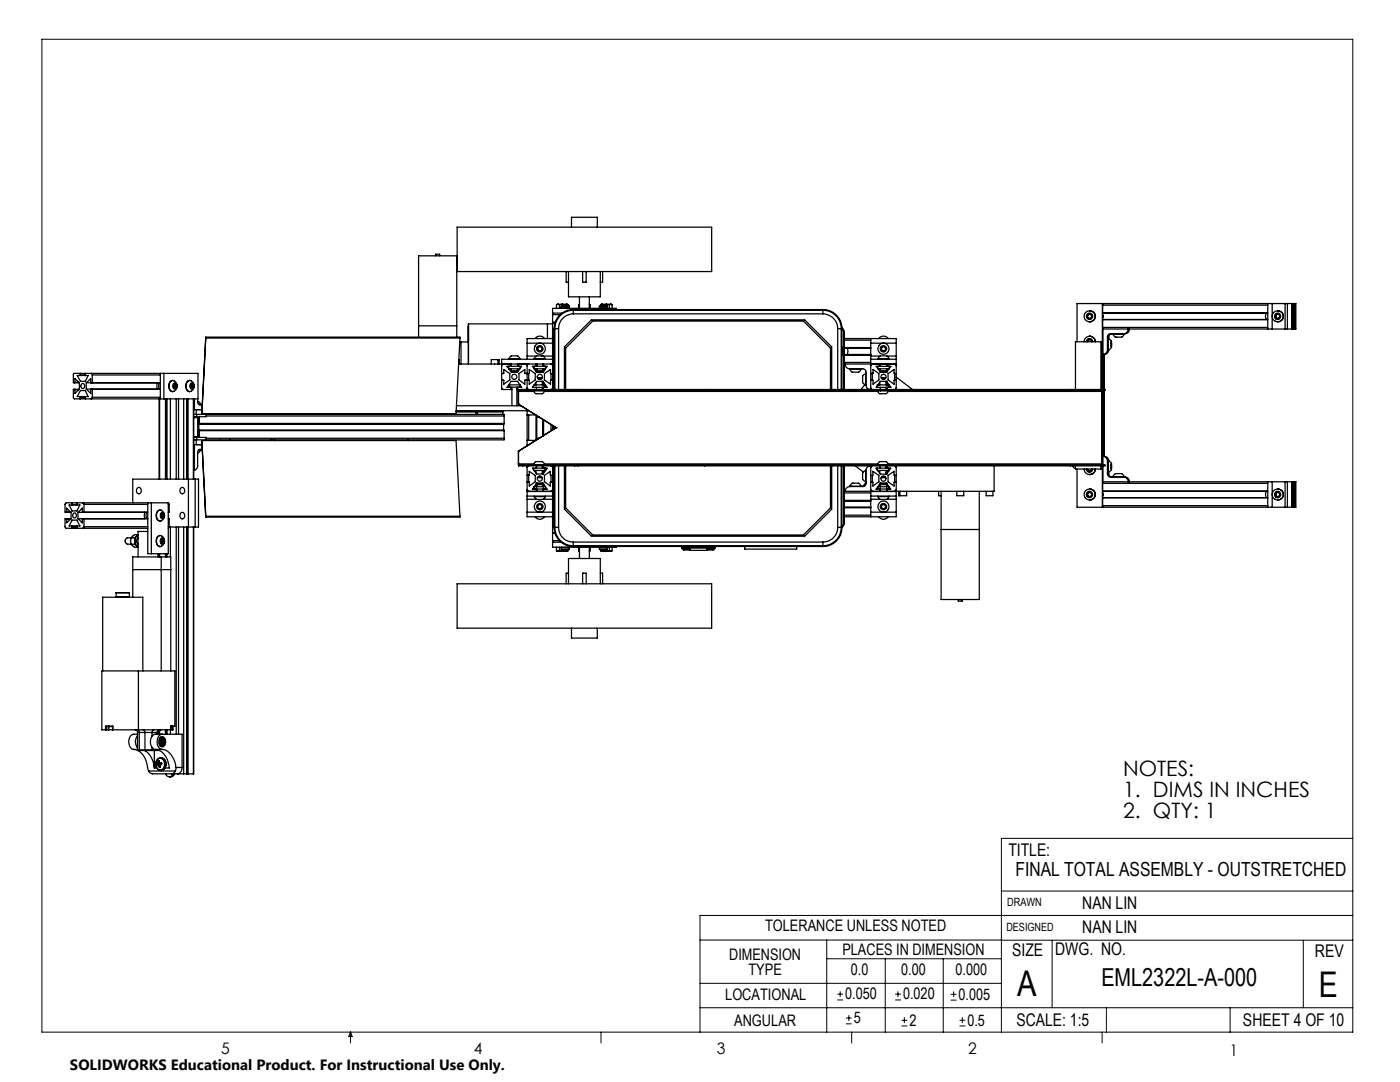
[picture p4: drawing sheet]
<svg xmlns="http://www.w3.org/2000/svg" width="279mm" height="216mm" viewBox="0 0 279 216" stroke-linecap="round" stroke-linejoin="round" font-family="sans-serif">
<g fill="none" stroke="#000" stroke-width=".2">
<path d="M8.4 7.8h261.6v198.2h-261.6zM199.8 177.8h70.2M270 167.3h-70.2v38.7M139.7 187.6h60.2M139.7 196.2h60.1M165 187.6v18.4M165 191.3h34.8M167.1 199.5h1.1M167.1 198.4h1.1M167.7 197.8v1.1M176.7 191.3v14.7M178.6 199.5h1.2"/>
<path d="M178.6 198.4h1.2M179.2 197.8v1.1M188.2 191.3v14.7M189.7 199.6h1.2M189.7 198.4h1.2M190.3 197.8v1.2M199.8 187.6h70.2M210 187.6v13.5M260.1 187.6v13.5M270 182.7h-130.3v23.3M70 206v2.1M70 206l.3 .8h-.7z"/>
<path d="M119.9 206v2.1M139.7 201.1h130.3M168.8 204.3h1.2M168.8 203.1h1.2M169.4 202.6v1.1M170 206v2.1M179.9 204.7h1.2M179.9 203.6h1.2M180.5 203v1.2M191.5 204.7h1.2M191.5 203.6h1.2M192.1 203v1.2"/>
<path d="M220 206v2.1M220.8 201.1v4.9M245.5 201.1v4.9"/>
</g>
<path d="M32.4 108.3a.36 .36 0 0 0 .3-.4 .36 .36 0 0 0-.4-.3l-.1 .4 .2 .3" fill="none" stroke="#000" stroke-width=".2" stroke-dasharray="15.2 1.3 1.3 1.3" stroke-linecap="butt"/>
<g fill="none" stroke="#000" stroke-width=".25">
<path d="M86.9 51v-.3h.8v.3M91.2 45.3h50.8v8.9h-50.8zM113 54.2v2.1h.5M113.5 54.2v5h6.3v-5M114.1 45.3v-1.9h5.1v1.9M115.6 59.2v2.3M116.3 54.2v2.1h.7v-2.1M117.6 59.2v2.3M120.3 54.2v2.1h-.5M14.9 77.7l.1 .1M15 76.3l-.1 .1M15 77.8h.7"/>
<path d="M15 76.3v-.7l.8 .8M15 76.3h.7M15.4 74.9h2.2l-.6 1.2h-.9zM15.8 76.4h-1.2v-1.7l.2-.2h24.7v5.1h-24.7l-.2-.2v-1.7h1.2M15.8 76.4v1.2l-.8 .9v-.7M16 79.1v.1M16 74.8v.1M16 79.5v.1M16 74.5v.3M16 79.2v.3M16 74.8h1M16 79.5h1"/>
<path d="M16 79.2h1M16.1 77.9h.9l.6 1.2h-2.2zM16.4 76.6a.48 .48 0 0 1 .5 .4 .48 .48 0 0 1-.5 .5l-.3-.5zM17 74.8l.1 .1M17 79.5l.1 .1M17 74.5v.3M17 79.2v.3M17.1 79.1l-.1 .1M17.2 76.4l.9-.8v.8M17.2 77.6l.9 .9v-.8h13.9M17.2 76.4h14.8M17.2 76.4v1.2"/>
<path d="M17.2 77.6h14.2M18.2 74.5l.2 .3M18.4 79.3l-.2 .3M18.4 74.8v1.6M18.4 77.7v1.6M18.4 79.3h13.6M18.4 74.8h13.6M31.4 76.4l-.1 .6 .1 .7M31.7 79.6v16M31.8 76.4l-.1 .3 .1 1M31.9 79.6v16M32 74.5v5.1"/>
<path d="M32.7 74.5v5.1M33 79.6v16M33.3 79.6v16M33.9 76.2a.77 .77 0 0 1 .9-.2 .77 .77 0 0 1 .5 .7 .94 .94 0 0 1-.2 1.1 .94 .94 0 0 1-1 .2l-.3-.4-.1-.6zM34 79.6v16M34.5 75.9a1.17 1.17 0 0 0-.8 1.1 1.17 1.17 0 0 0 .8 1.1M34.6 76.6l.1-.1a.59 .59 0 0 1 .7 .3 .59 .59 0 0 1-.3 .8 .57 .57 0 0 1-.6-.3 .57 .57 0 0 1 .1-.7zM34.7 76.6l-.1 .4 .1 .4h.4l.1-.4M34.7 76.6h.4l.1 .4M34.7 76.7l.2 .3M34.9 77h.3M34.9 77l-.2 .4"/>
<path d="M35.2 79.6v16M35.6 79.6v16M36.7 79.6v16M37.3 79.6v16M37.5 76.1a1 1 0 0 1 1.2 .3 1 1 0 0 1-.1 1.2 .75 .75 0 0 1-.9 .5 .75 .75 0 0 1-.6-.8v-.6zM37.5 79.6v16M37.9 75.9a1.17 1.17 0 0 0-.8 1.1 1.17 1.17 0 0 0 .8 1.1M38.1 76.5a.59 .59 0 0 1 .7 .3 .59 .59 0 0 1-.3 .8 .59 .59 0 0 1-.7-.4 .59 .59 0 0 1 .3-.7zM38.1 76.7l.2 .3M38.2 76.6h.3l.1 .4-.1 .4h-.3l-.2-.4zM38.3 77l-.2 .4M38.3 77h.3"/>
<path d="M38.6 79.6v16M38.7 79.6v16M38.8 79.6v2.1M39.4 79.6v.6M41.1 67.3v.2h50.7M41.1 67.3h50.7v.2M41.1 67.3l-.8 15.2M83.5 67.3v-16.3h7.7v16.3M83.5 65h7.7M91.5 72.6h18.8M91.6 71.8l.1 .8M91.8 67.5l-.8 15h-50.7"/>
<path d="M92 68.2l-.2 .1M92 68.2v4.4M92 68.2h1.5M93.5 64.6v8zM93.5 64.6h16.8M99.4 71.8h-1.4v.8M99.4 71.8h.2v.8M99.4 71.8v.8M100.1 77.4l.3 .3M100.1 74.5h.4v-.8l1.2 .8v1.3l-1.2 .9v-.8l-.4-.1M100.4 72.6l-.3 .4M101.5 76.8h.1"/>
<path d="M101.5 71.6l.2-.3a.8 .8 0 0 1 1.1-.3 .77 .77 0 0 1 1 .6M101.5 76.8h2.3M101.5 76.8v.5h2.3v-.5M101.5 71.6h2.3M101.5 71.6v.1M102 72.6v.5h-.8l.8 1.2h1.3l.8-1.2-.8-.1M102 77.7v-.4h-.8l.8-1.2h1.3l.8 1.2h-.8v.4M102 74l.2 .2h1l.1-.2M102 74h1.3M102 72.6v.5M102 73.6v.4M102.2 77.3v3.7"/>
<path d="M103.2 77.3v3.7M103.2 77.7h117.3v.2h-117M103.3 72.6v.5M103.3 73.6v.4M103.5 78.1h.1M103.5 78.1v2.5M103.5 78.1h3M103.5 77.9v-.2v.4M103.5 77.9v.2M103.8 71.6v.1M103.8 73.6v-.5h-2.3v.5h2.3M104.4 77.7v.2"/>
<path d="M104.9 77.7l.3-.3 .3 .3M104.9 72.6l.3 .4 .3-.4M105.2 74.4l-.1 .1h-.4v-.8l-1.1 .8v1.3l1.1 .9v-.8h.5M105.2 74.5h.4v-.8l1.2 .8v1.3l-1.2 .9v-.8l-.4-.1M105.2 71v.7M105.2 68.5v2.5M105.2 72.6v5.1M105.2 68.5h5.1M105.2 71h1.8M105.5 74.5v1.3M106.5 78l.2 .3a.83 .83 0 0 0 1 .3 .77 .77 0 0 0 1-.6M106.5 78h2.2"/>
<path d="M106.5 77v.3M106.5 77.9v.1M106.6 71.6l.2-.3a.8 .8 0 0 1 1-.3 .77 .77 0 0 1 1 .6M106.6 76.8h2.1v.5M106.6 73.1h2.3v.5h-2.3zM106.6 76.8h.1M106.6 71.6h2.2M106.6 71.6v.1M106.8 67.6a1.17 1.17 0 0 1 1.9 0M107 76.3v.5h-.4M107 72.6l.1 .1M107 77.3l.1 .4"/>
<path d="M107 77.3h1.5M107 73.1h.1M107 73.1h-.7l.8 1.2M107 73.6v.6M107.1 73l-.1 .1M107.1 72.6v.5M107.1 73.6v.7M107.1 74h1.3l-.2 .2h-1zM107.1 77.7v.2M107.1 74.3h1.3M107.2 75.4h.9l.1 .1M107.4 69.4l.3-.3 .4 .3v.4l-.4 .3-.3-.3z"/>
<path d="M107.5 75.6h.5M108.2 76.1v.7h.6M108.2 76.1l.2 .3h-.2M108.2 77.3v.4M108.4 73l.1 .1M108.4 72.6v.5M108.4 73.6v.7M108.4 76.1v.7M108.4 77.3v.4M108.4 76.1h-1.3l-.8 1.2h.7M108.4 76.1l.8 1.2h-.7M108.4 71h1.9"/>
<path d="M108.5 72.6l-.1 .1M108.5 77.3l-.1 .1M108.5 73.1h.1M108.5 73.1h.7l-.8 1.2M108.5 73.6v.6M108.5 76.2v.6M108.7 78.1h66.5M108.7 77.9v.1M108.8 71.6v.1M108.9 76.8v.5h-.2M109.3 64.6v3M110 72.6l.3 .4"/>
<path d="M110 74.5v1.3M110.3 74.5h-.4v-.8l-1.2 .8v1.3l1.2 .9v-.8l.4-.1M110.3 77.4l-.3 .3M110.3 71v.7M110.3 65.8v2.7M110.3 67.6h-5.1v.9M110.3 65.7v.1M110.3 62.5v.3M110.3 64.3v.1M110.3 64.4h.1M110.3 65.7h.2M110.3 71.7h-10.2v6h2.1"/>
<path d="M110.3 62.5h1.8M110.3 62.8v1.5M110.3 64.4v1.3M110.3 68.5v2.5M110.3 71.7v6M110.3 64.4h.5M110.3 65.8h.2M110.3 62.8h1.5M110.3 64.3h.5M110.4 66.4v11.3M110.6 65.5l-.3 .6v.3h.1M110.6 65.7l-.2 .7"/>
<path d="M110.6 65.6h.9M110.6 65.6v12.1M110.7 77.7v-12.1a3.6 3.6 0 0 1 3.7-3.7h49.8a3.6 3.6 0 0 1 3.7 3.7v12.1M111.1 60.8v.7M111.4 60.7l.3 .1M111.4 60.7h.8M111.4 60.7l-.3 .1M111.5 65.6v12.1M111.7 60.8v.7M112 61.5h1.6M112 61.1h1.6M112 61.1v.4"/>
<path d="M112 61.5h.1M112.2 60.7l.6 .1M112.2 60.7h.9M112.2 60.7l-.5 .1M112.6 77.7v-8.5l5.4-5.4h42.6l5.4 5.4v8.5M112.8 60.8v.2M112.9 77.7v-8.2l5.4-5.4h42l5.4 5.4v8.2M113.1 60.7l-.3 .1M113.1 60.7l.3 .1M113.4 60.8v.2M113.6 61.1v.4M113.6 61.5h-.1"/>
<path d="M114.4 62.6a2.95 2.95 0 0 0-2.9 3M114.4 61.8a3.8 3.8 0 0 0-3.8 3.8M114.4 61.8v.8M114.4 62.6h49.8M114.4 61.8h49.8M114.7 77.7v.2M115.4 77.7v.2M115.5 60.8v.7M115.6 60.7l-.1 .1M117.6 60.7l.2 .1M117.8 60.8v.7M119.6 61.5h1.6"/>
<path d="M119.6 61.1h1.6M119.6 61.1v.4M119.6 61.5h.1M119.9 60.8v.2M120.2 60.7l.2 .1M120.2 60.7h.8M120.2 60.7l-.3 .1M120.4 60.8v.2M121 60.7l.6 .1M121 60.7h.9M121 60.7l-.6 .1M121.2 61.1v.4"/>
<path d="M121.2 61.5h-.1M121.6 60.8v.7M121.9 60.7l.3 .1M121.9 60.7l-.3 .1M122.2 60.8v.7M123 61.8v-.3h-12.7v1M140.7 77.7v.2M164.2 62.6a3 3 0 0 1 3 3M164.2 61.8a3.8 3.8 0 0 1 3.8 3.8M164.2 61.8v.8M167.2 65.6h.8M167.2 65.6v12.1"/>
<path d="M168 65.4l.4 .5 .1 .5M168 69.3l.3 .7-.3 .9M168 65.5l.4 .9M168 65.6v12.1M168.4 66.4h.1M168.4 66.4v11.3M168.5 67.6h10.4v.9M168.5 72.6h10.4M168.5 66.4v11.3M168.5 70.8h5.3M168.5 69.5h5.3M168.5 72.3h5.3"/>
<path d="M168.5 69.4h5.3M168.5 67.9h5.3M168.7 72.6a.87 .87 0 0 0 .9 1M169.1 69.5l.1 .6-.2 .6M169.6 73.7l.2 .3a1.86 1.86 0 0 0 1.7 .2l.3-.5M169.6 73.7h2.2M169.6 73.6h2.6a.6 .6 0 0 1 .6 .6v2.6M169.6 73.6v.1M171.8 73.6v.1M172.6 76.7l-.8 1M172.8 74.6l-.3 .1a.85 .85 0 0 0-.3 1.1 .77 .77 0 0 0 .6 1M172.8 74.6v2.2"/>
<path d="M172.8 74.6h.1M172.8 76.8h.1M172.8 76.8a.85 .85 0 0 0 .9 .9M173.8 77.4l.3 .3M173.8 74.4v.1h.4v-.8l1.2 .8v1.3l-1.2 .9v-.8h-.4M173.8 71.7v.9M173.8 71v.7M173.8 67.6v.9M173.8 68.5v2.5M173.8 72.6v5.1M173.8 71.7h5.1M173.8 68.5h5.1"/>
<path d="M173.8 72.6h5.1M173.8 71h1.8M174.1 72.6l-.3 .4M174.1 74.5v1.3M175.1 78l.1 .2a1.59 1.59 0 0 0 1.7 .3l.4-.5M175.1 77.3h2.2M175.1 77.3v-.5h2.2v.5M175.1 78h2.2M175.1 77.9v.1M175.1 77l-.2 .3h.2M175.2 71.6l.1-.2a1.38 1.38 0 0 1 1.9-.2l.2 .4M175.2 73.6v-.5h2.2v.5h-2.2"/>
<path d="M175.2 71.6h2.2M175.2 71.6v.1M175.4 67.6a1.17 1.17 0 0 1 1.9 0M175.6 77.3l.1 .4M175.6 76.3v.5h-.4M175.6 73.1h.1M175.6 73.6v.5M175.6 73.1h-.7l.8 1.2M175.7 73l-.1 .1M175.7 74h1.3l-.2 .2h-1zM175.7 72.6v.5M175.7 73.6v.7"/>
<path d="M175.7 74.3h1.3M175.9 75.4h.8v.1M175.9 69.4l.4-.3 .4 .3v.4l-.4 .3-.4-.3zM176.1 75.6h.5M176.8 76.1v.7h.6v.5h-.1M176.8 76.2l.2 .2h-.2M176.8 77.3v.4M177 73.6v.7M177 76.1v.7M177 77.3v.4M177 76.1l.8 1.2h-.5M177 76.1h-1.3l-.5 .7"/>
<path d="M177 73l.1 .1M177 72.6v.5M177 71h1.9M177.1 77.3l-.1 .1M177.1 73.1h.1M177.1 77.3h.1M177.1 73.1h.7l-.8 1.2M177.1 73.6v.6M177.1 76.2v.6M177.3 78.1h42.6M177.3 77.9v.1M177.4 71.6v.1"/>
<path d="M178.5 74.5l-.1-.8-1.2 .8v1.3l1.2 .9 .1-.9M178.5 75.8h.4M178.5 74.5h.4M178.5 72.6l.4 .4M178.5 74.5v1.3M178.9 77.4l-.4 .3M178.9 71.7v.9M178.9 71v.7M178.9 68.5v2.5M178.9 72.6v5.1M178.9 75.2l3.2 2.5M213.6 77.7v.2"/>
<path d="M216.8 68.2a.64 .64 0 0 1 .6-.6 .64 .64 0 0 1 .7 .6M217 62.9v.4M217 68v.2M217 62.9l.4-.2 .4 .2v.4l-.4 .3M217 68l.4-.3 .4 .3v.2M217 62.9l.1 .4M217 68l.1 .2M217 63.3l.4 .3M217 63.3h.1M217.1 63.3l.4 .3M217.5 62h.1M217.5 64.2h.1"/>
<path d="M217.5 67.1h.1M217.5 62l.5 .2 .4 .3M217.5 67.1h.2a1.06 1.06 0 0 1 .9 1.1M217.5 67.1l-.6 .1a1 1 0 0 0-.5 1M218.4 62.5a1.09 1.09 0 0 1-.9 1.7M219.7 68.2v9.5M219.9 77.9v.2M219.9 78.1v14.5M220 68.2h-5.4v9.5M220 77.9v14.9M220 70.7h.3M220 60.6v17.1"/>
<path d="M220.1 62.9v.5M220.1 62.8v.6M220.1 65.7h32.9M220.1 62.5h32.9M220.1 63.7l32.9 .1M220.1 60.6v17.1M220.1 77.9v14.9M220.1 60.9h32.9M220.1 65.3h32.9M220.1 70.7v7M220.1 77.9v13.2M220.2 70.7v7"/>
<path d="M220.2 77.9v13.2M220.3 70.7v7M220.3 77.9v13.2M221 69.8a.97 .97 0 0 1-.9 .9M221 69.8h.3M221 67.2h.3M221 67.2v2.6M221.2 67.6l.6 .5M221.2 67.6v2.2l.6-.5M221.2 67.6a1.75 1.75 0 0 0-.1 1.4v.8M221.3 69.8a.9 .9 0 0 1-1 .9M221.3 67.2v.4"/>
<path d="M221.3 69.8h.1M221.8 68.1v1.2zM221.8 68.5h.1M221.8 68.9h.1M221.8 68.5v-.3v.9v-.2M221.8 68.5v.4M221.9 66.6a.66 .66 0 0 0-.6 .6M222.1 66.7l.1 .3a1.61 1.61 0 0 0 1.9 .1l.2-.4M222.1 66.7h2.2M222.1 66.6v.1M224.3 66.6v.1M225.1 65.7a.97 .97 0 0 1-.9 .9"/>
<path d="M225.1 65.7h.1M225.1 65.7h.3M225.4 65.7a.9 .9 0 0 1-.9 .9h-2.8a.6 .6 0 0 0-.7 .6M225.4 65.7h.1M252.7 62.5l-.1 .6 .2 .7M253 60.6h.9M253 65.7h.9M253 60.6v5.1M253 60.6h-38.1v7.6M253.9 65.7h2.6M253.9 60.6h2.6M253.9 60.6v5.1"/>
<path d="M254.5 63.1h.1M254.7 62.7h.5l.2 .4-.2 .4h-.5l-.2-.4zM255 62h.1M255 64.2h.1M255 62a1.09 1.09 0 0 1 1.1 1.1 1.09 1.09 0 0 1-1.1 1.1M256.5 60.6h.4M256.5 65.7h.4M256.5 60.6v5.1M256.9 60.6h.9M256.9 65.7h.9M256.9 60.6v5.1M257.8 60.6h.8v5.1h-.8"/>
<path d="M257.8 60.6v5.1M258 62.4v1.3zM258.1 65.3v.4M258.1 60.6v5.1M258.1 62.5h.1M258.1 62.5v-.8l.1 .8M258.1 60.6v.3M258.2 65.2v.1M258.2 63.7l-.1 .9v-.8M258.2 60.6h.1M258.2 60.9v.1M258.2 60.6v.3"/>
<path d="M258.2 62.5v1.2M258.2 65.3v.4M258.2 63.7l-.1 .1M258.2 65.3h.1M258.2 60.9h.1M258.2 62.7v.9M258.2 60.6v5.1M258.2 64v1.2M258.2 61v1.2M258.5 60.6v5.1M27.5 97.3a.57 .57 0 0 1 .7 .6 .57 .57 0 0 1-.8 .5l-.2-.6zM36 97.4a.6 .6 0 0 1 .9 .3 .6 .6 0 0 1-.4 .8 .63 .63 0 0 1-.6-.4 .63 .63 0 0 1 .1-.7z"/>
<path d="M37.6 95.6v9.6M38.7 82.7h61.9v.3M38.7 87.1h.7l.1 .2M38.7 81.7h1.6M38.7 88.7h1.6M38.7 83.1h.6M38.7 87.3h.6M38.7 93.8h.1M38.8 88.7v5.1M38.9 95.6v9.6M39.2 81.7v1M39.2 87.8v.9"/>
<path d="M39.3 87.3h1.8v.5M39.3 82.7v.4M39.3 87.3v.5M39.4 80.1l.4 .1 .3 .5M39.4 80.2l.2 .5 .8 .1M39.5 85.9h.1M39.5 84.6h.1M39.5 83.3v1.3M39.5 85.9v1.3M39.5 83.7v2.2M39.5 87.3l.1-1.2 .1 1.2M39.5 84.5v.1"/>
<path d="M39.5 83.1l-.1 .2h-.7M39.5 85.9v.8M39.6 84.7v1zM39.7 85.9h60.9M39.7 89.7h.4M39.7 80.7h.4M39.7 84.6v1.3M39.7 85.9v.8M39.7 84.6h60.8M39.7 83.1l-.1 1.2-.1-1.1M39.7 84.5v.1M39.7 84.6h.1"/>
<path d="M39.7 85.9h.1M39.7 83.1v1.4M39.7 85.9v1.4M39.7 83.7v.9M39.7 84.5h60.9M40.1 89.7l-.3 .5-.4 .1M40.1 80.7v.1M40.1 89.7h.1M40.3 87.9l.8 15.3M40.3 82.2v.3M40.3 87.9v.4M40.3 87.9h50.7l.8 15.1"/>
<path d="M40.4 89.7h-.5a.51 .51 0 0 0-.5 .6v2.6a.84 .84 0 0 1-.6 .9M41.1 82.7v.4h-1.8M41.1 87.5h59.5M41.1 83h59.5M45.9 82.5v.2M45.9 87.8v.1M54 82.5v.2M54 87.8v.1M54.8 87.8l.1 .1M54.9 82.5l-.1 .2M81.5 87.8v.1M81.5 82.5v.2"/>
<path d="M85 82.5v.2M85.3 82.5v.2M90.3 82.5v.2M91 82.2h9.3M91 82h14.6M91 82.1h9.4M91.1 81h12.9M95 82.2v.5M95 82.2h.1M95.3 82.2v.5M100.3 82.2v.5M100.4 82.1l-.1 .1"/>
<path d="M100.4 82v.1M100.5 84.6v1.3M100.5 84.6h.1M100.6 87.5v.3h-61.9M100.6 84.5l-60.9 .1M100.6 83v1.5M100.6 85.9v1.6M103.5 92.6v.4M103.5 92.6h.1M103.5 92.6v.2M103.5 90h.1M103.5 80.6h.1"/>
<path d="M103.5 90v2.6M103.5 80.6l7.5 4.7M103.5 92.6h3M103.5 92.8h117v.2h-117M103.5 92.8v.2M104.4 92.8v.2M105.2 97.7l.3 .3M105.2 94.9l.4-.1v-.7l1.2 .8v1.2l-1.2 .9v-.8h-.4M105.2 82v.8M105.2 87.9v.9M105.2 98.1v.9M105.2 99v.6"/>
<path d="M105.2 98h5.1M105.2 82.8v5.1M105.2 88.8v.2M105.2 93v5.1M105.2 99.6v2.6M105.2 82.8h1.7M105.2 98.1h5.1M105.2 99h5.1M105.2 87.9h1.7M105.2 99.6h1.8M105.2 88.8h.2M105.5 93l-.3 .3"/>
<path d="M105.5 82.8v5.1M105.5 94.9v1.3M106.5 92.7l.1-.2a1.41 1.41 0 0 1 1.8-.2l.3 .4M106.5 92.7h2.2M106.5 92.7v.1M106.5 93.4v.3M106.6 99.1l.1 .1a1.38 1.38 0 0 0 1.9 .3l.2-.4M106.6 93.9h2.1v-.5h.2v.5M106.6 93.9h.4v.5M106.6 99.1h2.2M106.6 93.9h.1M106.6 99v.1"/>
<path d="M107 97.6l.1 .1M107 93.4h1.5M107 93.4h-.7l.8 1.2h1.3M107 82.9v4.9M107 96.6v.5M107 97.6h.1M107.1 93l-.1 .4M107.1 82.9v4.9M107.1 96.4v.7M107.1 97.6v.4M107.1 96.4l-.8 1.2h.7M107.1 92.8v.2"/>
<path d="M107.1 96.4h1.3M107.2 96.4h1l.2 .3h-1.3zM107.5 95.1h.5M107.7 83.3l-.6-.2v4.5l.6-.2M108.1 95.2v.1h-.9M108.2 94.3h.2l-.2 .2M108.2 93v.4M108.4 93.3v.1M108.4 96.4l.8 1.2h-.8M108.4 83.7v3.3M108.4 93v.4M108.4 93.9v.7"/>
<path d="M108.4 96.4v.7M108.4 97.6v.4M108.4 99.6h1.9M108.4 97.6v.1M108.4 93.4h.8l-.8 1.2M108.5 83.8v3.1M108.5 93.9v.5M108.5 96.6v.5M108.5 97.6h.1M108.7 92.6h66.5M108.7 92.7v.1M108.8 93.9h-.6v.7"/>
<path d="M108.8 97.1h-2.2v.5h2.3v-.5M108.8 99v.1M110 93l.3 .3M110 84.7v1.3M110 94.9v1.3M110.3 94.8l-.1 .1-.4-.1v-.7l-1.1 .8v1.2l1.1 .9v-.8h.5M110.3 97.7l-.3 .3M110.3 98.1v.9M110.3 99v.6M110.3 84.9v.9M110.3 93v5.1M110.3 99.6v2.6"/>
<path d="M110.4 84.9v.8M110.4 93v11.3M110.6 85.1v.5M110.6 93v12.2M110.7 93v12.2a3.6 3.6 0 0 0 3.7 3.7h49.8a3.6 3.6 0 0 0 3.7-3.7v-12.2M110.7 85.2v.3M111 85.3h.1M111 85.3l-7.5 4.7M111.5 93v12.2M112.6 93v8.6l5.4 5.4h42.6l5.4-5.4v-8.6M112.9 93v8.4l5.4 5.4h42l5.4-5.4v-8.4M114.7 92.8v.2"/>
<path d="M115.4 92.8v.2M140.7 92.8v.2M167.2 93v12.2M168 93v12.2M168.4 93v11.3M168.5 98h29.7M168.5 93v11.3M168.5 99.9h5.3M168.5 98.4h5.3M168.5 99.8h5.3M169.6 97l.2-.3a1.86 1.86 0 0 1 1.7-.2l.3 .5M169.6 97h2.2"/>
<path d="M169.6 97.1a.9 .9 0 0 0-.9 .9M169.6 97v.1M169.6 97.1h2.6M170.7 93l1.6 1.2M171.8 97v.1M172.3 96.9l.2 .1M172.8 93.9l-.3 .1a1.65 1.65 0 0 0-.2 1.8l.5 .3M172.8 93.9v2.2M172.8 93.9h.1M172.8 96.1h.1M172.8 96.2l-.6 .9M172.8 93.9v2.5a.6 .6 0 0 1-.6 .7"/>
<path d="M173.7 93a.9 .9 0 0 0-.9 .9M173.8 94.9l.4-.1v-.7l1.2 .8v1.2l-1.2 .9v-.8h-.4M173.8 97.7l.3 .3M173.8 98.1v.9M173.8 99v.6M173.8 93v5.1M173.8 99.6v2.6M173.8 98.1h5.1M173.8 99h5.1M173.8 99.6h1.8M174.1 93l-.3 .3M174.1 94.9v1.3"/>
<path d="M175.1 92.7l.1-.2a1.41 1.41 0 0 1 1.8-.3l.3 .5M175.1 93.4h2.2M175.1 93.4v.5h2.2M175.1 92.7h2.2M175.1 92.7v.1M175.1 93.4h-.3l.3 .3M175.2 99.1l.1 .2a.77 .77 0 0 0 1 .4h.7M175.2 93.9h.4v.5M175.2 97.1v.5h2.2v-.5M175.2 99.1h2.2M175.2 93.9h.1M175.2 99v.1"/>
<path d="M175.2 93.9l.5 .7h1.3M175.2 97.1h2.2M175.6 97.6v.1M175.6 93v.4M175.6 96.6v.5M175.6 97.6h.1M175.6 97.6l.1 .4M175.7 96.4l-.9 1.2h.8M175.7 96.4v.7M175.7 96.4h1.3M175.8 96.4h1l.2 .3h-1.3zM176.1 95.1h.5"/>
<path d="M176.7 95.2l-.9 .1M176.8 94.3h.2l-.2 .2M176.8 93v.4M177 93.3l.1 .1M177 96.4l.8 1.2h-.7M177 93v.4M177 93.9v.7M177 96.4v.7M177 97.6v.4M177 99.6h1.9M177.1 97.6l-.1 .1M177.1 93h-.1"/>
<path d="M177.1 93.9v.6M177.1 96.6v.5M177.1 97.6h.1M177.3 92.6h42.6M177.3 92.7v.1M177.3 93.9h.1M177.3 93.4v.5M177.3 93.4h.5l-.8 1.2M177.4 99.1l-.4 .6M177.4 99v.1M177.4 93.9h-.6v.7M177.4 93.4v.5"/>
<path d="M178.5 94.9l-.1-.8-1.2 .8v1.2l1.2 .9 .1-.8M178.5 96.2h.4M178.5 94.9h.4M178.5 93l.4 .3M178.5 94.9v1.3M178.9 97.7l-.4 .3M178.9 98.1v.9M178.9 99v.6M178.9 93v5.1M178.9 99.6v2.6M179.4 98v.9h.2M179.6 98v.9"/>
<path d="M180.9 98v.9h-1.3M187.3 98v.9h.5M187.8 98v21.6h7.6v-21.6M191 98v.9h1.3v-.9M196.8 98v.9h1.4v-.9M198.4 93v5h-.2M213.6 92.8v.2M214.1 93l.5 .5M214.6 93v.6h5.4M214.9 93.6v7.6h38.1M216.4 93.6a1.08 1.08 0 0 0 1.1 1.1M216.8 93.6a.64 .64 0 0 0 .6 .6 .64 .64 0 0 0 .7-.6"/>
<path d="M217 93.6v.2M217 98.5v.4M217 93.8l.4 .3M217 93.8h.1M217 98.9l.4 .2M217 98.9h.1M217 98.5h.1M217.1 93.8l.4 .3M217.1 93.6v.2M217.1 98.5v.4M217.1 98.9l.4 .2M217.4 98.2l.4 .3v.4l-.4 .2"/>
<path d="M217.4 98.2l-.4 .3M217.5 94.7h.1M217.5 97.6h.1M217.5 99.8h.1M217.5 97.6a1.09 1.09 0 0 1 1.1 1.1 1.09 1.09 0 0 1-1.1 1.1M217.5 98.2l-.4 .3M217.8 93.6v.2l-.4 .3M218.6 93.6a1.09 1.09 0 0 1-1.1 1.1M219.7 93v.6M219.9 92.6v.2M220 93v8.2M220 91.1h.3"/>
<path d="M220.1 98.4v.5M220.1 98.4v.6M220.1 96.1h32.9M220.1 99.3h32.9M220.1 98h32.9M220.1 98h32.7M220.1 93v8.2M220.1 96.4h32.9M220.1 91.1a.97 .97 0 0 1 .9 .9M220.3 91.1a.9 .9 0 0 1 1 .9M221 94.5a.6 .6 0 0 0 .7 .7h2.8a.9 .9 0 0 1 .9 .9M221 92h.3"/>
<path d="M221 92v2.5M221 94.5h.3M221.1 92v.8a1.75 1.75 0 0 0 .1 1.4M221.3 94.5a.66 .66 0 0 0 .6 .7M221.3 92h.1M221.3 94.2v.3M221.8 92.5v1.2zM221.8 92.9h.1M221.8 93.3h.1M221.8 92.5l-.6-.5v2.2M221.8 93.7l-.6 .5M221.8 92.9v-.3v1v-.3"/>
<path d="M221.8 92.9v.4M222.1 95.1l.1-.3a1.61 1.61 0 0 1 1.9-.1l.2 .4M222.1 95.1h2.2M222.1 95.1v.1M224.2 95.2a.97 .97 0 0 1 .9 .9M224.3 95.1v.1M225.1 96.1h.1M225.1 96.1h.3M225.4 96.1h.1M252.8 98l-.2 .7 .1 .6M253 96.1h.9M253 96.1v5.1"/>
<path d="M253.9 96.1h2.6M253.9 96.1v5.1M254.5 98.7h.1M254.7 98.3h.5l.2 .4-.2 .4h-.5l-.2-.4zM255 97.6h.1M255 99.8h.1M255 97.6a1.09 1.09 0 0 1 1.1 1.1 1.09 1.09 0 0 1-1.1 1.1M256.5 96.1h.4M256.5 96.1v5.1M256.9 96.1h.9M256.9 96.1v5.1M257.8 96.1h.8v5.1h-.8"/>
<path d="M257.8 96.1v5.1M258 98v1.3zM258.1 98v-.8l.1 .8M258.1 96.1v5.1M258.1 99.3h.1M258.1 98h.1M258.1 96.1v.3M258.1 99.3v.8l.1-.8M258.2 96.5v.1M258.2 96.1v.4M258.2 98v1.3M258.2 96.5h.1"/>
<path d="M258.2 98.2v.9M258.2 96.1v5.1M258.2 99.6v1.2M258.2 96.6v1.2M258.5 96.1v5.1M13.3 103.5v.1M13.3 102.1v.1M13.3 102.1v-.7l.9 .8v1.3M13.3 103.6h.8M13.3 102.1h.8M13.8 100.8h2.1l-.6 1.2h-.9zM14.2 103.5h-1.2l.1 1.9h16.4"/>
<path d="M14.2 103.5l-.9 .8v-.7M14.3 105l.1 .1M14.4 100.7l-.1 .1M14.4 105.3l-.1 .1M14.4 100.3v.4M14.4 105.1v.2M14.4 103.8h.9l.6 1.2h-2.1zM14.4 105.1h.9M14.4 100.7h.9M14.4 105.3h.9M14.7 102.4a.48 .48 0 0 1 .5 .5 .48 .48 0 0 1-.5 .4l-.2-.4zM15.3 100.7l.1 .1"/>
<path d="M15.3 105.3l.1 .1M15.3 100.3v.4M15.3 105.1v.2M15.4 105l-.1 .1M15.6 103.5l.8 .8 .1-.8M15.6 102.2v1.3M15.6 103.5h13.9M15.6 102.2h13.3M16.5 100.3l.3 .3M16.8 105.1l-.3 .3M16.8 100.6v1.6M16.8 103.5v1.6"/>
<path d="M16.8 100.6h12.7M16.8 105.1h12.7M23.2 119.1v.1M23.2 118.3h2.6M23.2 119.1h2.6M23.2 118.3v.8M25 107.7v.5M25.8 119.1v.1M25.8 118.3v.8M26.5 113.7h7.6M26.5 100.3v-4.7h13.1v9.6h-5.8M26.8 108.6l.5 .3"/>
<path d="M26.8 107.3l.1 .6M26.8 107.3h-1.4a.68 .68 0 0 0-.4 .6 .68 .68 0 0 0 .4 .7h1.4M26.9 107.9l-.1 .7M26.9 107.9l.1 .5 .3 .5M27.3 107l-.3 .5-.1 .4M27.3 108.9l.3 .1M27.3 107l-.5 .3M27.3 108.9l.3 .3M27.6 106.7a1.29 1.29 0 0 0-1.5 1.2 1.29 1.29 0 0 0 1.5 1.3M27.6 107.4a.73 .73 0 0 0 0 1.1M27.6 106.9l-.3 .1M27.6 106.7l-.3 .3"/>
<path d="M28.9 102.2l-.1 .7 .1 .6M29.3 102.2l-.2 .7 .2 .6M29.5 100.3v10.2h4.1v-10.2l-20.5 .1-.1 .2v1.6h1.2M29.5 102.2h-13.1v-.8l-.8 .8M29.5 106h-1.9v5.1M30.2 100.3v10.2M31.4 107.2a.77 .77 0 0 1 .9-.3 .77 .77 0 0 1 .5 .7 1.01 1.01 0 0 1-1 1.4 1.35 1.35 0 0 1-.4-1.8zM31.5 110.5v.6M31.6 101.9l.2-.1a1.06 1.06 0 0 1 1 1.1 1.06 1.06 0 0 1-1 1 1.35 1.35 0 0 1-.2-2zM31.7 110.5v.6M31.9 110.5v.6M32 106.9a1.17 1.17 0 0 0-.8 1.1 1.17 1.17 0 0 0 .8 1.1"/>
<path d="M32 101.8a1.17 1.17 0 0 0-.8 1.1 1.17 1.17 0 0 0 .8 1.1M32.1 107.7v.5M32.1 108.2l.3 .2M32.2 107.4a.6 .6 0 0 1 .7 .5 .6 .6 0 0 1-.6 .7l-.2-.2-.1-.5zM32.2 111.1h-5.7v8.1M32.2 111.1v22.8M32.2 111.1h1.9v22.8M32.2 107.6l.1 .1M32.2 102.3a.6 .6 0 0 1 .6 .6 .6 .6 0 0 1-.6 .6l-.2-.5v-.4zM32.2 102.6l.1 .1M32.3 107.7v.5M32.3 108.2l-.1 .1"/>
<path d="M32.3 108.2h.4M32.3 107.7h.4M32.3 102.7v.4M32.3 103.1l-.1 .1M32.3 102.7h.4M32.3 103.1h.4M32.4 107.5l-.3 .2M32.4 107.5l.3 .2M32.7 108.2l-.3 .2M32.7 107.7v.5M32.7 102.7v.4M32.7 102.7l-.3-.3-.3 .3v.4l.3 .2 .3-.2"/>
<path d="M33 110.5v.6M33.3 110.5v.6M33.6 100.4l.2 .2M33.6 103.5h.2v1.6M33.6 100.6h.2M33.6 105.1h.2M33.8 105.1l-.2 .3M33.8 100.6v1.6h-.2M34 105.2v5.9M35.2 105.2v41.3M35.6 105.2v41.3M36 102.4a.52 .52 0 0 1 .7 0 .52 .52 0 0 1 .2 .6 .5 .5 0 0 1-.6 .5 .5 .5 0 0 1-.4-.7z"/>
<path d="M36.7 105.2v49.2M37.3 105.2v49.2M37.5 105.2v49.2M38.6 105.2v49.2M38.7 105.2l-.1 49.2M91.2 116.5h50.8v8.8h-50.8zM91.8 103v.2h-50.7M91.8 103h-50.7v.2M105.2 102.2v.9h5.1M105.2 102.2h5.1M106.8 103.1a1.12 1.12 0 0 0 1.9 0M107.4 100.9l.3-.3 .4 .3v.4l-.4 .3-.3-.3z"/>
<path d="M110.3 102.2v2.7M110.3 104.9v.1M110.3 107.9v.3M110.3 106.3v.1M110.3 105h.1M110.3 108.2h1.7M110.3 105v1.3M110.3 106.4v1.5M110.3 108.2v1h12.7v-.2M110.3 105h.2M110.3 106.3h.4M110.3 104.9h.2"/>
<path d="M110.3 107.9h1.4M110.3 106.4h.5M110.4 104.3h-.1v.2l.3 .6M110.4 104.3l.2 .7M110.6 105.2a3.8 3.8 0 0 0 3.8 3.8M110.6 100l-.1 .5 .1 .6M110.6 105.2h.9M111.1 109.9l.3 .1M111.1 109.2v.7M111.4 110h.8M111.5 105.2a2.89 2.89 0 0 0 2.9 3M111.7 109.9l.5 .1"/>
<path d="M111.7 109.2v.7M111.7 109.9l-.3 .1M112 109.3h1.6M112 109.6h1.6M112 109.6l.1 .1h1.4l.1-.1M112 109.3v.3M112.1 109.2l-.1 .1M112.2 110h.9M112.8 109.9l.3 .1M112.8 109.7v.2M112.8 109.9l-.6 .1M113.4 109.9l-.3 .1"/>
<path d="M113.4 109.7v.2M113.5 114.4h-.5v2.1M113.5 116.5v-5.1h6.3v5.1M113.5 109.2l.1 .1M113.6 109.3v.3M114.4 109h21.9M114.4 108.2v.8M114.4 108.2h49.8M115.5 109.9l.1 .1M115.5 109.2v.7M115.5 109.9h.1M115.6 109.2v2.2"/>
<path d="M116.3 116.5v-2.1h.7v2.1M117.6 109.2v2.2M117.8 109.9h-.2M117.8 109.9l-.2 .1M117.8 109.2v.7M119.6 109.3h1.6M119.6 109.6h1.6M119.6 109.6l.1 .1h1.4l.1-.1M119.6 109.3v.3M119.7 109.2l-.1 .1M119.8 114.4h.5v2.1M119.9 109.9l.3 .1"/>
<path d="M119.9 109.7v.2M120.2 110h.8M120.4 109.9l.6 .1M120.4 109.9l-.2 .1M120.4 109.7v.2M121 110h.9M121.1 109.2l.1 .1M121.2 109.3v.3M121.6 109.9l.3 .1M121.6 109.2v.7M121.6 109.9l-.6 .1M122.2 109.9l-.3 .1"/>
<path d="M122.2 109.2v.7M136.1 109v.5l.3 .2h1.3M136.1 109.3h1.6M136.3 109.3h.3M136.3 109.3h.1M136.4 109.3l.1 .2M136.4 109.3h.1M136.5 109.5h1.2M136.5 109.3v.2M136.6 109h-.3v.3M136.6 109v.3M136.6 109h5.6"/>
<path d="M136.6 109.3h5.6M137.7 109.3h4.9M137.7 109.3v.5h3.3v-.5M141 109.5h1.3M142.2 109h.3v.3M142.2 109.3h.3M142.2 109v.3M142.3 109.3v.2M142.4 109.3l-.1 .2M142.4 109.3h.1M142.5 109.3h.1M142.5 109h21.7"/>
<path d="M142.6 109v.5l-.3 .2h-1.3M148.6 109v.6h10.4v-.6M164.2 108.2v.8M167.2 105.2a2.95 2.95 0 0 1-3 3M167.2 105.2h.8M168 105.2a3.8 3.8 0 0 1-3.8 3.8M168.4 104.3h.1M168.4 104.3l-.4 .8M168.5 104.3l-.1 .5-.4 .5M168.5 101.2h5.3M168.5 102.8h5.3M168.5 101.3h5.3"/>
<path d="M173.8 102.2v.9M173.8 102.2h5.1M175.4 103.1a1.12 1.12 0 0 0 1.9 0M175.9 100.9l.4-.3 .4 .3v.4l-.4 .3-.4-.3zM178.9 102.2v.9h-10.4M187.8 105.7h7.6M191.2 119.6v.3h.8v-.3M220.1 100.9h32.9M253 101.2h.9M253.9 101.2h2.6M256.5 101.2h.4M256.9 101.2h.9"/>
<path d="M258.1 100.9v.3M258.2 100.8v.1M258.2 101.1v.1M258.2 100.9v.2M258.2 100.9h.1M258.2 101.1h.1M20.5 133.9v-14.7h8v14.7M27.6 133.9h-7.3v11.7h.8M27.6 133.9v11.7M27.6 133.9h7.3v11h-.9v1.6M114.1 125.3v2h5.1v-2M21.1 145.6v-.7h1.4v.7"/>
<path d="M21.1 145.6h.2M21.3 145.6h.4M21.3 144.9v.7M21.7 145.6h.8M21.7 144.9v.7M21.8 144.9v.1h.7M22.5 145.6h.1M22.5 144.9v.7M22.5 145.6h5.1M26.7 149.5l.8 .3M26.7 149.5h.7M27 145.6a.49 .49 0 0 1 .4 .6"/>
<path d="M27.4 149.6l.2 .2M27.4 145.6l.3 .2 .1 .4M27.4 146.8a2.01 2.01 0 0 0 0 2.5M27.4 146.5a1.32 1.32 0 0 0-1.3 .3 1.79 1.79 0 0 0 .6 2.7M27.4 146.2h.4M27.4 149.6h.4M27.4 146.2v3.4M27.5 149.8a4.6 4.6 0 0 1 2 3.7l.2 .3M27.6 149.8h.3M27.6 145.6h6.5M27.8 149.6l.1 .2M27.8 146.2h1.1"/>
<path d="M27.8 149.6h1.1M27.8 146.2v3.4M27.9 149.8h1.1M28.6 145.6l.2 .2 .1 .4M28.9 149.8a4.2 4.2 0 0 1 1.9 3.4M28.9 146.2h1.4M28.9 149.6l.1 .2M28.9 149.6h1.4M28.9 146.2v3.4M29 149.8h1.3M29.7 153.8a.82 .82 0 0 0 .7 .6h5M29.7 153.8h5.3"/>
<path d="M30.3 149.8h1M30.3 149.6v.2M30.3 146.2h1.1M30.3 149.6h1.1M30.3 146.2v.7M30.3 149.2v.4M30.7 145.6l-.3 .2-.1 .4M30.8 153.2h.5M30.8 149.8v3.4M31 149.5a3.5 3.5 0 0 1 2.7 3.2l.1 .5h-.9M31 149.5h1.3M31.3 152.5v.3l.2-.1"/>
<path d="M31.3 152.5h.6M31.4 149.6l-.1 .2M31.4 146.2h.2M31.4 149.6h.2M31.4 146.2v.3M31.4 149.6h.1M31.4 152.4l-.1 .1M31.4 152.4h.1M31.4 152.4l.6 .1M31.5 152.4l.5 .1M31.5 152.3v.1M31.5 152.7h.1"/>
<path d="M31.5 152.3h.1M31.5 152.3l.6 .1M31.5 151.9l.2-.1 .1 .4M31.5 151.9v.3M31.5 152.2h.1M31.5 152.2v.1M31.5 151.9h.2M31.5 152.2h.3M31.6 151.4a1.06 1.06 0 0 1 1.1 .4 1.06 1.06 0 0 1 0 1.2 .85 .85 0 0 1-1 .6 .85 .85 0 0 1-.6-1l.1-.6zM31.6 152.7v.1M31.6 152.8l.1 .1M31.6 149.7l-.3 .1"/>
<path d="M31.6 146.2v.3M31.7 152.9h.1M31.7 152.9l.1 .2M31.7 152.9h.2M31.7 145.6l-.2 .2-.1 .4M31.7 145.8v.7M31.8 152.2l.1 .1M31.8 152.2h.1M31.9 152.5v.2M31.9 145.7v.8M31.9 152.8l.1 .3M31.9 152.8h.1"/>
<path d="M31.9 152.6v.2M31.9 152.6l-.4 .1M31.9 152.7l-.3 .1M31.9 152.7h-.3M31.9 148.8h.5M31.9 147.2h.5M31.9 152.3h.3h-.2M31.9 152.3h.1M31.9 152.8l-.2 .1M32 152.3a.18 .18 0 0 1 .2-.1 .18 .18 0 0 1 0 .3 .18 .18 0 0 1-.2 0M32 152.5h.1M32 153.1h-.2"/>
<path d="M32 152.5h-.1M32 152.5l-.1 .1M32 147.1a.75 .75 0 0 1 .9 .1 .75 .75 0 0 1 .2 .9 .67 .67 0 0 1-.4 .8 .67 .67 0 0 1-.9-.3l-.1-.5v-.6zM32.1 151.2a1.27 1.27 0 0 0-1 1.3 1.27 1.27 0 0 0 1.1 1.2M32.1 152.4h.1M32.1 147.1l.1 .1M32.1 151.2a1.31 1.31 0 0 1 .9 1.3 1.31 1.31 0 0 1-.9 1.2M32.1 151.2a1.28 1.28 0 0 1 1 1.2 1.28 1.28 0 0 1-.9 1.3M32.1 152.3v.1M32.1 152.4l-.1 .1M32.1 145.6a.49 .49 0 0 0-.5 .6M32.2 151.2a1.3 1.3 0 0 1 1 1.3 1.3 1.3 0 0 1-1 1.2"/>
<path d="M32.2 148.2l.3 .3M32.2 147.8v.4M32.2 147.8h.1M32.2 147.4a.59 .59 0 0 1 .7 .3 .59 .59 0 0 1 0 .7l-.3 .3a.68 .68 0 0 1-.6-.5 .68 .68 0 0 1 .2-.8zM32.2 147.7l.1 .1M32.2 148.8l-.1 .1M32.3 147.8h.4M32.3 147.8v.4M32.3 148.2l-.1 .1M32.3 148.2h.4M32.3 149.5a1.7 1.7 0 0 1-1-1.4 1.7 1.7 0 0 1 .9-1.6h4.1v6.6M32.3 149.5a3.6 3.6 0 0 1 2.8 3.6"/>
<path d="M32.4 146.5h-1.4a1.62 1.62 0 0 0-.6 2.7l.6 .3M32.5 147.6l.2 .2M32.5 147.6l-.3 .2M32.7 148.2l-.2 .3M32.7 147.8v.4M32.9 147.7a.51 .51 0 0 0-.6-.5 .51 .51 0 0 0-.4 .7 .55 .55 0 0 0 .2 .8 .55 .55 0 0 0 .7-.3l.1-.1M32.9 148.3h.1M33 145.6v.9M33.1 154.4a.76 .76 0 0 0 .7 .6 .76 .76 0 0 0 .7-.6M33.3 145.6v.9M34.1 144.9v.7M34.1 145.6h.3"/>
<path d="M34.1 145h.1M34.3 144.9l-.2 .1M34.4 144.9v.7M34.5 144.9v.7h-.1M34.9 154.4l-.4 .5-.7 .1M35 153.8l-.4 .5-.4 .1M35.1 153.1l-.1 .7M35.1 153.1h1.2M35.4 154.4h.2M35.6 154.4h3M35.6 154.4h.1M36.3 153.1a1.2 1.2 0 0 1-.9 1.3"/>
<path d="M37.3 154.4h.1"/>
<circle cx="102.6" cy="75.2" r=".52"/>
<circle cx="107.7" cy="69.6" r=".63"/>
<circle cx="107.7" cy="75.2" r=".52"/>
<circle cx="107.7" cy="69.6" r="1.1"/>
<circle cx="176.3" cy="69.6" r=".63"/>
<circle cx="176.3" cy="75.2" r=".5"/>
<circle cx="176.3" cy="69.6" r="1.1"/>
<circle cx="217.4" cy="63.1" r=".63"/>
<circle cx="217.5" cy="63.1" r="1.11"/>
<circle cx="255" cy="63.1" r=".64"/>
<circle cx="255" cy="63.1" r="1.1"/>
<circle cx="107.7" cy="95.5" r=".51"/>
<circle cx="176.3" cy="95.5" r=".51"/>
<circle cx="217.4" cy="98.7" r=".63"/>
<circle cx="217.5" cy="98.7" r="1.11"/>
<circle cx="255" cy="98.7" r=".64"/>
<circle cx="255" cy="98.7" r="1.1"/>
<circle cx="107.7" cy="101.1" r=".63"/>
<circle cx="107.7" cy="101.1" r="1.1"/>
<circle cx="176.3" cy="101.1" r=".63"/>
<circle cx="176.3" cy="101.1" r="1.1"/>
</g>
<g font-size="7.1">
<text x="203" y="198.7">A</text>
<text x="263.2" y="198.9">E</text>
</g>
<text font-size="4.9" x="219.8" y="196.7">EML2322L-A-000</text>
<g font-size="4.2">
<text x="224.2" y="154.8">NOTES:</text>
<text x="224.2" y="158.9">1. DIMS IN INCHES</text>
<text x="224.2" y="163.1">2. QTY: 1</text>
</g>
<text font-size="3.9" x="202.7" y="174.9">FINAL TOTAL ASSEMBLY - OUTSTRETCHED</text>
<g font-size="3.5">
<text x="201.2" y="170.7">TITLE:</text>
<text x="216" y="181.4">NAN LIN</text>
<text x="202" y="190.7">SIZE</text>
<text x="210.6" y="190.6">DWG. NO.</text>
<text x="216" y="186.2">NAN LIN</text>
<text x="262.4" y="190.9">REV</text>
<text x="202.9" y="204.6">SCALE: 1:5</text>
<text x="248.1" y="204.6">SHEET 4 OF 10</text>
</g>
<g font-size="3.2">
<text x="152.7" y="185.7">TOLERANCE UNLESS NOTED</text>
<text x="145.5" y="191.5">DIMENSION</text>
<text x="168.1" y="190.5">PLACES IN DIMENSION</text>
<text x="149.4" y="194.6">TYPE</text>
<text x="169.8" y="194.6">0.0</text>
<text x="179.8" y="194.6">0.00</text>
<text x="190.7" y="194.6">0.000</text>
<text x="144.7" y="199.6">LOCATIONAL</text>
<text x="168.7" y="199.4">0.050</text>
<text x="180.2" y="199.4">0.020</text>
<text x="191.3" y="199.5">0.005</text>
<text x="146.5" y="204.6">ANGULAR</text>
<text x="170.4" y="204.2">5</text>
<text x="181.5" y="204.6">2</text>
<text x="193.1" y="204.6">0.5</text>
<text x="44.2" y="210.4">5</text>
<text x="94.6" y="210.3">4</text>
<text x="143.1" y="210.4">3</text>
<text x="193.2" y="210.3">2</text>
<text x="245.4" y="210.6">1</text>
</g>
<text font-size="3" x="14" y="213.5">SOLIDWORKS Educational Product. For Instructional Use Only.</text>
<g font-size="2.3">
<text x="200.8" y="185.7">DESIGNED</text>
<text x="201" y="180.9">DRAWN</text>
</g>
</svg>
